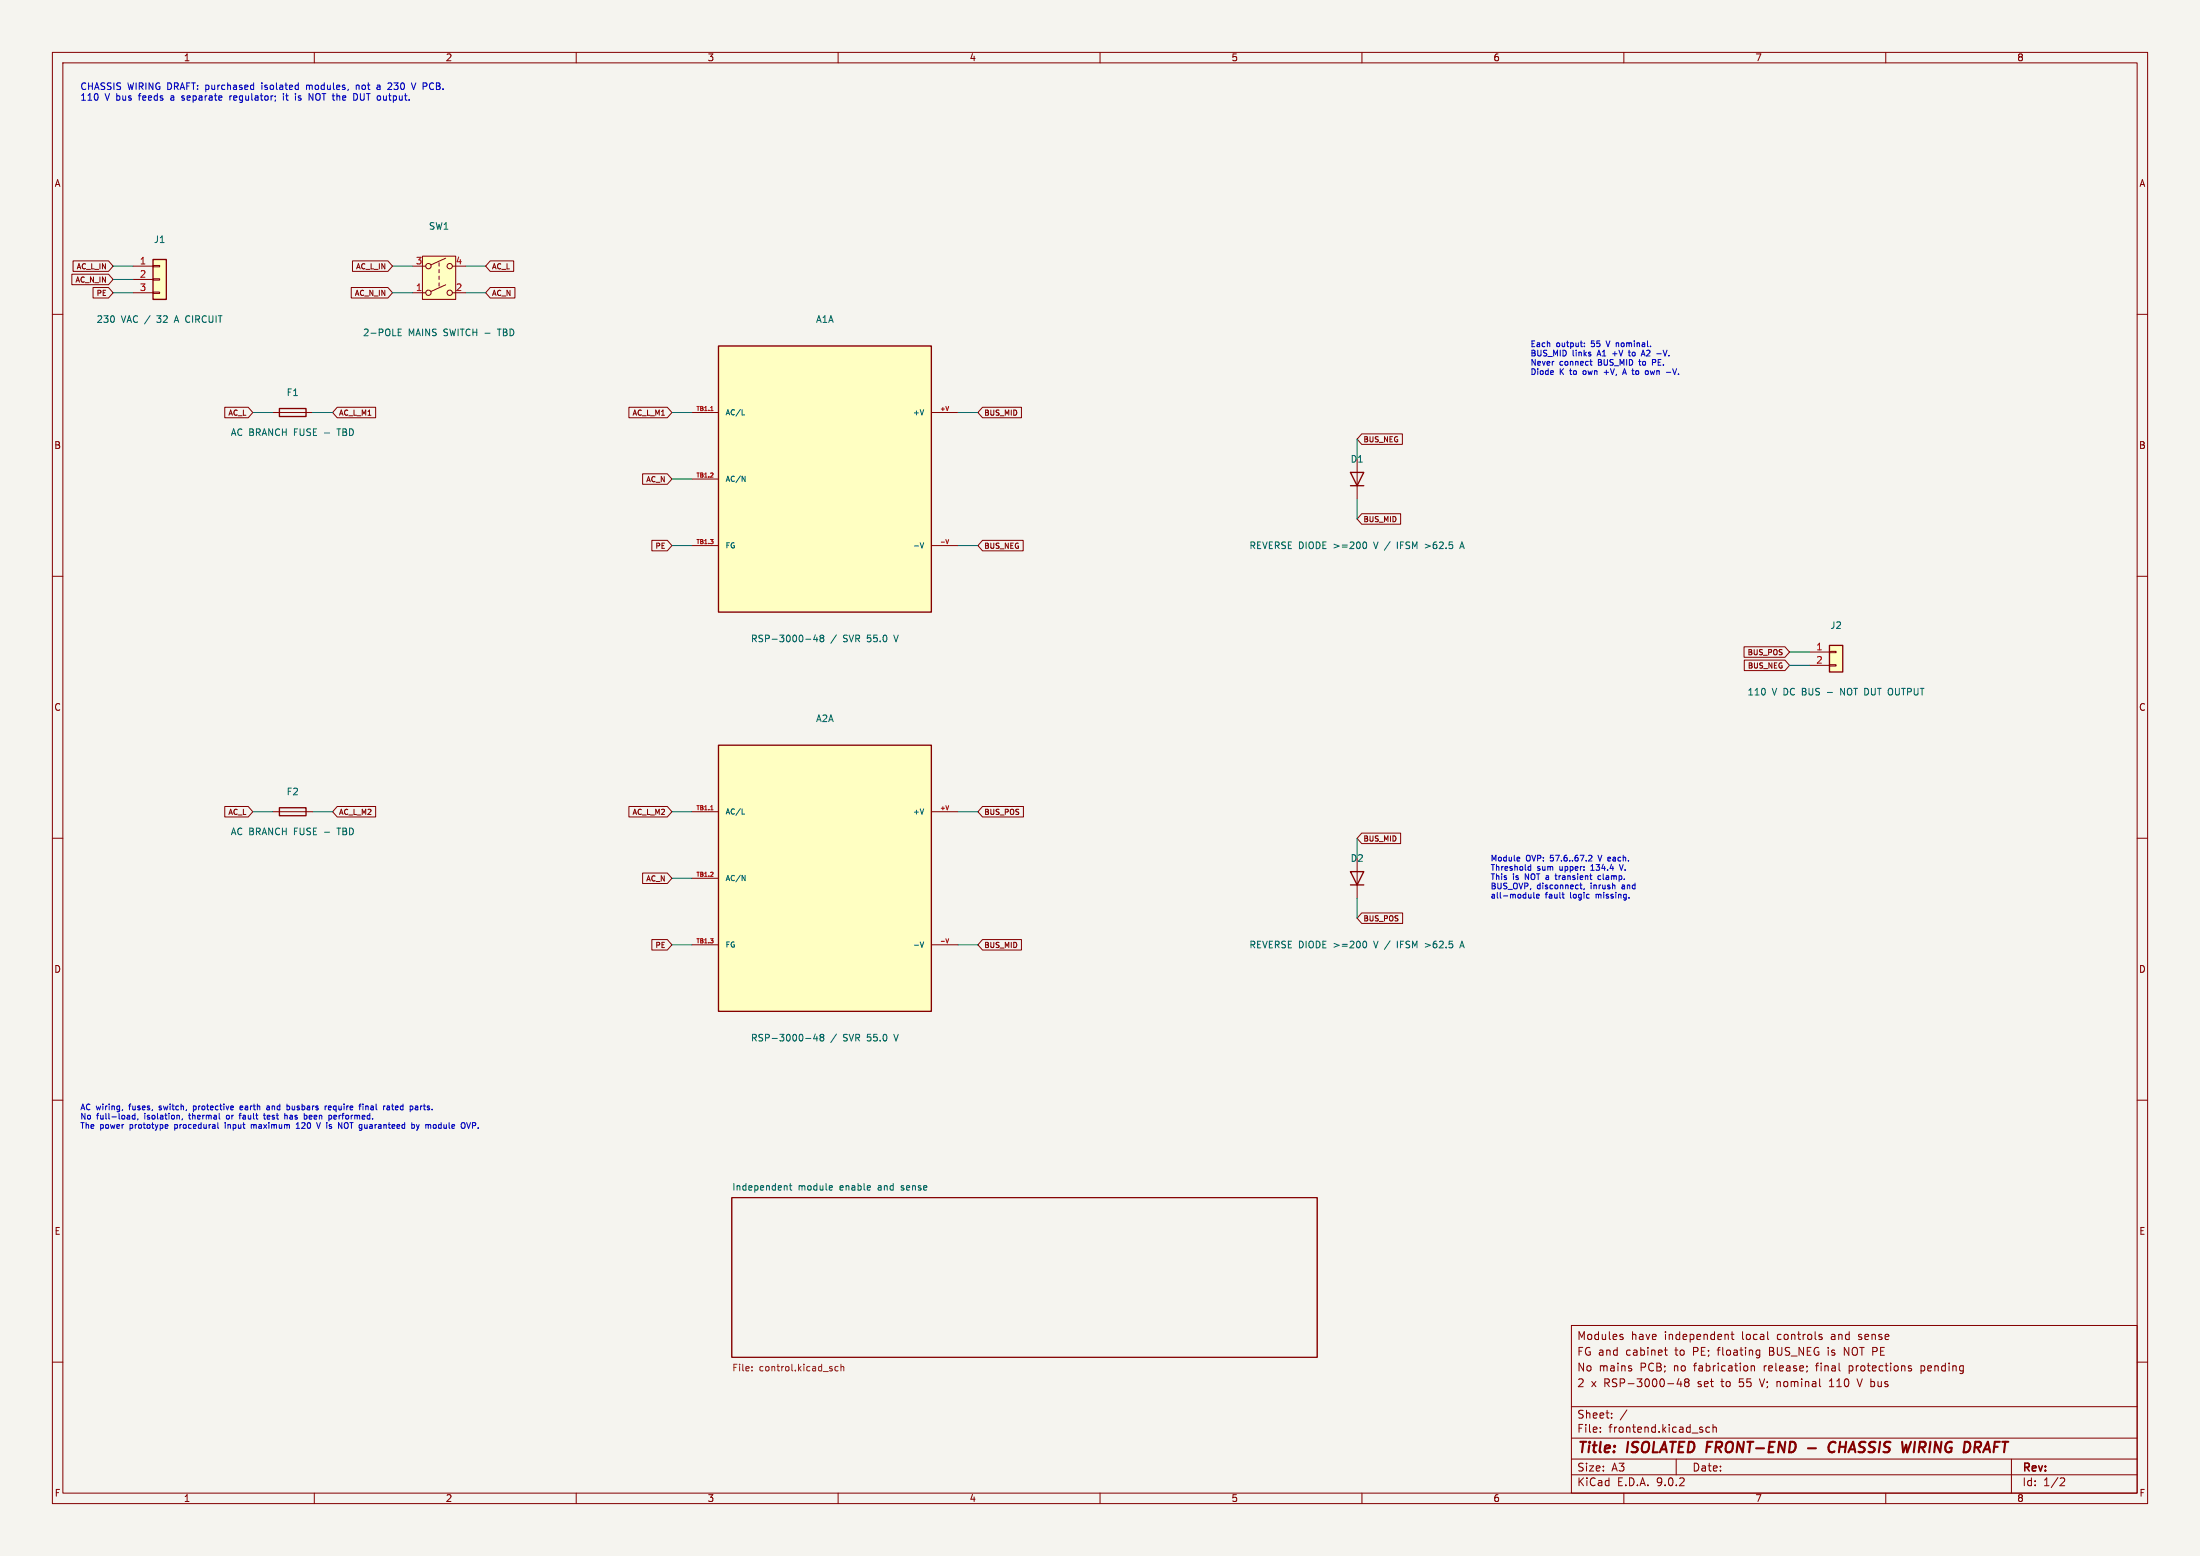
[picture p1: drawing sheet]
<svg xmlns="http://www.w3.org/2000/svg" width="420mm" height="297mm" viewBox="0 0 420 297" stroke-linecap="round" stroke-linejoin="round" font-family="sans-serif">
<path d="M0 0h420v297h-420z" fill="#f5f4ef" stroke="#f5f4ef" stroke-width=".19"/>
<g fill="none" stroke="#840000" stroke-width=".19">
<path d="M10 10h400v277h-400zM12 12h396v273h-396zM60 10v2M110 10v2M160 10v2M210 10v2M260 10v2M310 10v2M360 10v2M10 60h2M408 60h2M10 110h2"/>
<path d="M408 110h2M10 160h2M408 160h2M10 210h2M408 210h2M139.7 228.6h111.8v30.5h-111.8zM300 253h108v32h-108zM309.4 255.2l.4 .1 .1 .2-.2 .2h-.3M309.4 254.7l.4 .1M317.7 257.7h.6M317.9 257.2v1.3l.4 .2M330.4 254.7h.6"/>
<path d="M330.7 254.2v1.3l.3 .2M335.5 257.7l.4 .1M335.9 258.6l-.4 .1M335.9 257.7v1.2l-.2 .3M337.5 255.6l.2 .1M347.4 255.2l.4 .1 .1 .2-.2 .2h-.3M347.4 254.7l.4 .1M352.1 258.7v-1.5l.8 1.5M10 260h2M300 278.5h108M300 274.5h108M300 268.5h108"/>
<path d="M305.5 273.2v.2M305.5 272.5v.1M307.7 270.5v.2M307.7 269.8v.1M310.6 269.1l-1.3 1.9M311.3 261.2l.2 .2-.2 .3M311.3 260.7l.1 .1M320 278.5v3M320.5 263.1l-.3 1.1h.9M320.9 263.7v1M321.9 263.8l-.3-.3 .3-.3 .4 .1 .1 .2-.2 .3M321.9 263.8l-.3 .3 .1 .4 .2 .2 .4-.1 .1-.2v-.4l-.2-.2"/>
<path d="M321.9 263.8h.3M326.4 272.5l-.5-.1-.2 .3 .1 .6h.6M327 272.5l.2-.1 .4 .1 .1 .9M327 271.9v1.5M334.3 260.7v1M334.3 260.8l.2-.1 .4 .1v.9M335.9 263.2l.5 1.5M349.2 264.7h.9M349.7 263.2l-.5 .4M353 261.6l.2 .1M353 260.7v1.5M353.2 260.7l-.2 .1"/>
<path d="M354.5 263.2l.5 1.5M364.5 260.7l.4 .1M364.5 261.2l.4 .1v.2l-.2 .2h-.3M366.7 261.6l.5 .1M366.7 260.7v1.5M367.2 260.7l-.5 .1M384 278.5v6.5M408 260h2M60 285v2M110 285v2M160 285v2M210 285v2"/>
<path d="M260 285v2M300 281.5h108M310 285v2M360 285v2M393.5 282.1l.5 .1 .2 .3-1 1.1h1"/>
</g>
<path d="M345.1 276.4h1.6M350.4 275.4a.88 .88 0 0 0-1 0 .88 .88 0 0 0-.3 .9 .69 .69 0 0 0 .3 .8 .69 .69 0 0 0 .8-.1M365.6 275.2l-.3 2M377.1 275.2h.8l.3 .4M377.5 276.3l.5 .9M378.2 275.9l-.5 .4" fill="none" stroke="#840000" stroke-width=".4"/>
<path d="M150.1 226.3l.2 .2v.7M150.7 226.3h.5M150.9 225.9v1.1l.3 .2M158.5 226.3l.3 .1 .1 .2-.6 .1M158.8 227.1l-.3 .1" fill="none" stroke="#006464" stroke-width=".19"/>
<path d="M143.5 261.6v.1M143.5 260.9v.1M160 260.9l-.4-.1-.2 .3 .1 .5h.5M160.5 260.9l.2-.1 .3 .1 .1 .8M160.5 260.4v1.3" fill="none" stroke="#725600" stroke-width=".19"/>
<path d="M137.2 66h40.6v50.8h-40.6z" fill="#ffffc2"/>
<path d="M137.2 66h40.6v50.8h-40.6z" fill="none" stroke="#840000" stroke-width=".25"/>
<path d="M132.1 78.7h5.1M177.8 78.7h5.1M132.1 91.4h5.1M132.1 104.1h5.1M177.8 104.1h5.1" fill="none" stroke="#840000" stroke-width=".19"/>
<path d="M141.7 79.2h.4M141.7 90.9l.5 1v-1M176.3 103.6l-.3 1M153.8 122h1M155.6 121.2l-.3 .9h.8M155.9 121.7v.8M156.8 121.8l-.3-.3 .3-.3h.2l.3 .3-.3 .3M156.8 121.8l-.3 .2 .1 .4 .2 .1 .3-.1 .2-.1v-.3l-.3-.2M156.8 121.8h.2M170.6 121.2l.5 1.3" fill="none" stroke="#006464" stroke-width=".19"/>
<path d="M135.7 78.4h.4M135.6 91.1h.5M136.1 90.4v.2M181.1 103l-.3 .8" fill="none" stroke="#a90000" stroke-width=".19"/>
<path d="M349.2 123.2h2.6v5.1h-2.6z" fill="#ffffc2"/>
<path d="M349.2 123.2h2.6v5.1h-2.6zM257.8 166.4h2.5l-1.2 2.5zM257.8 168.9h2.5" fill="none" stroke="#840000" stroke-width=".25"/>
<path d="M345.4 124.5h3.8M345.4 127h3.8M349.2 124.3h1.3v.3h-1.3zM349.2 126.9h1.3v.2h-1.3zM259.1 163.8v7.7" fill="none" stroke="#840000" stroke-width=".19"/>
<path d="M351.4 132.7v-1.3l.7 1.3M260.2 179.9l.3-.3a.68 .68 0 0 1 .4 .7 .68 .68 0 0 1-.4 .6l-.3-.2M266.8 179.6v1.3M272.1 180.1l.9 .3-.9 .4M278.7 180.9l.4-1.3 .4 1.3M278.8 180.6h.6" fill="none" stroke="#006464" stroke-width=".19"/>
<path d="M137.2 142.2h40.6v50.8h-40.6z" fill="#ffffc2"/>
<path d="M53.3 78h5.1v1.5h-5.1zM257.8 90.2h2.5l-1.2 2.5zM257.8 92.7h2.5M53.3 154.2h5.1v1.5h-5.1zM137.2 142.2h40.6v50.8h-40.6z" fill="none" stroke="#840000" stroke-width=".25"/>
<path d="M52.1 78.7h7.6M259.1 87.6v7.7M52.1 154.9h7.6M132.1 154.9h5.1M177.8 154.9h5.1M132.1 167.6h5.1M132.1 180.3h5.1M177.8 180.3h5.1" fill="none" stroke="#840000" stroke-width=".19"/>
<g fill="none" stroke="#006464" stroke-width=".19">
<path d="M260.2 103.7l.3-.3a.68 .68 0 0 1 .4 .7 .68 .68 0 0 1-.4 .6l-.3-.2M266.8 103.4v1.3M272.1 103.9l.9 .3-.9 .4M278.7 104.7l.4-1.3 .4 1.3M278.8 104.4h.6M141.7 155.4h.4M141.7 167.1l.5 1v-1M176.3 179.8l-.3 1M153.8 198.2h1M155.6 197.4l-.3 .9h.8M155.9 197.9v.8M156.8 198l-.3-.3 .3-.3h.2l.3 .3-.3 .3"/>
<path d="M156.8 198l-.3 .2 .1 .4 .2 .1 .3-.1 .2-.1v-.3l-.3-.2M156.8 198h.2M170.6 197.4l.5 1.3"/>
</g>
<path d="M135.7 154.6h.4M135.6 167.3h.5M136.1 166.6v.2M181.1 179.2l-.3 .8" fill="none" stroke="#a90000" stroke-width=".19"/>
<path d="M80.6 48.9h6.4v8.3h-6.4z" fill="#ffffc2"/>
<g fill="none" stroke="#840000" stroke-width=".19">
<path d="M78.7 50.8h2.6M78.7 55.9h2.6M80.6 48.9h6.4v8.3h-6.4zM83.8 50.2v.6M83.8 51.4v.7M83.8 52.7v.6M83.8 54v.6M85.1 49.3l-2.8 1.2M85.1 54.4l-2.8 1.2M86.4 50.8h2.5M86.4 55.9h2.5"/>
<circle cx="81.8" cy="50.8" r=".51"/>
<circle cx="81.8" cy="55.9" r=".51"/>
<circle cx="85.9" cy="50.8" r=".51"/>
<circle cx="85.9" cy="55.9" r=".51"/>
</g>
<path d="M76 63.4h.4M76.6 62.8h-.6v1.3h.6" fill="none" stroke="#006464" stroke-width=".19"/>
<path d="M29.2 49.5h2.5v7.7h-2.5z" fill="#ffffc2"/>
<path d="M29.2 49.5h2.5v7.7h-2.5z" fill="none" stroke="#840000" stroke-width=".25"/>
<g fill="none" stroke="#840000" stroke-width=".19">
<path d="M13.7 52.3h7l.9 1-.9 1h-7zM14 49.8h6.7l.9 1-.9 1h-6.7zM17.8 54.9h2.9l.9 1-.9 1h-2.9zM25.4 50.8h3.8M25.4 53.3h3.8M25.4 55.9h3.8M29.2 50.7h1.3v.2h-1.3zM29.2 53.2h1.3v.3h-1.3zM29.2 55.8h1.3v.2h-1.3zM67.1 54.9h7l.8 1-.8 1h-7zM67.3 49.8h6.8l.8 1-.8 1h-6.8zM93.6 49.8h4.5v2h-4.5l-.9-1z"/>
<path d="M93.6 54.9h4.7v2h-4.7l-.9-1zM42.9 77.7h4.5l.9 1-.9 1h-4.5zM64.4 77.7h7.3v2h-7.3l-.9-1zM120.1 77.7h7.3l.9 1-.9 1h-7.3zM187.6 77.7h7.4v2h-7.4l-.9-1zM122.7 90.4h4.7l.9 1-.9 1h-4.7zM260 98.1h7.4v2h-7.4l-.9-1zM260 82.8h7.7v2h-7.7l-.9-1zM124.4 103.1h3l.9 1-.9 1h-3zM187.6 103.1h7.7v2h-7.7l-.9-1zM332.9 123.5h7.9l.8 1-.8 1h-7.9zM333 126h7.8l.8 1-.8 1h-7.8z"/>
<path d="M42.9 153.9h4.5l.9 1-.9 1h-4.5zM64.4 153.9h7.3v2h-7.3l-.9-1zM120.1 153.9h7.3l.9 1-.9 1h-7.3zM187.6 153.9h7.8v2h-7.8l-.9-1zM260 159h7.4v2h-7.4l-.9-1zM122.7 166.6h4.7l.9 1-.9 1h-4.7zM124.4 179.3h3l.9 1-.9 1h-3zM187.6 179.3h7.4v2h-7.4l-.9-1zM260 174.3h7.8v2h-7.8l-.9-1z"/>
</g>
<g fill="none" stroke="#009600" stroke-width=".19">
<path d="M21.6 50.8h3.8M21.6 55.9h3.8M21.6 53.3h3.8M74.9 50.8h3.8M74.9 55.9h3.8M88.9 50.8h3.8M88.9 55.9h3.8M48.3 78.7h3.8M59.7 78.7h3.8M128.3 78.7h3.8M182.9 78.7h3.8M128.3 91.4h3.8"/>
<path d="M259.1 83.8v3.8M259.1 95.3v3.8M128.3 104.1h3.8M182.9 104.1h3.8M341.6 124.5h3.8M341.6 127h3.8M48.3 154.9h3.8M59.7 154.9h3.8M128.3 154.9h3.8M182.9 154.9h3.8M128.3 167.6h3.8M259.1 160v3.8"/>
<path d="M259.1 171.5v3.8M128.3 180.3h3.8M182.9 180.3h3.8"/>
</g>
<g fill="none" stroke="#0000c2" stroke-width=".19">
<path d="M34.7 19.1h.1M34.8 18.3l-.1 .2 .2 .2M43.9 18.3v.8M44 18.3l-.1 .2M48.1 16.2l.3 .1M48.4 15.8v1.3M48.4 17l-.3 .1M54.1 18.3v.8M54.5 18.3h.5M56.9 19.1h.4M57.1 18.3l-.2 .2 .2 .2M58.5 16.2v.9"/>
<path d="M58.7 16.2l-.2 .2M59 17.9l.7 1.2v-1.2M68 16.2v.9M68.2 18.2v.6M68.4 16.2l-.4 .2M68.8 17.9v1l.1 .2M72 16.3h.5M72.6 16.5l-.5 .1-.2 .2 .2 .3 .5-.1M74.5 15.8l.3 .3M74.8 16.2l-.8 .9h.8M78.5 15.8l.5 1.3 .4-1.3M302.5 66.1v.1"/>
<path d="M302.5 65.5v.1M303.5 69h.4M303.7 68.6v1l.2 .1M306.2 71.1h.9M306.6 65.1l.4 1.1M309.7 71.5l.4-1.1 .4 1.1M309.9 71.2h.5M310.8 67.2h.5M311 66.8v1l.2 .1M313.3 67.9l.4-1.1 .3 1.1M313.4 67.6h.5M314.5 70.8l.2 .2v.3l-.2 .2"/>
<path d="M315.5 68.6v1.1M315.5 69.2h.4M316.3 67.5h.8M318.1 71.1h.9M290 163.6l.1 .3-.5 .1M290.1 164.3h-.1M291.7 165.9l.2 .2h.3M292.2 165v1.1M292.2 165.4h-.3l-.2 .2M292.3 170.7v.7M292.3 171.3l-.3 .1M292.8 170.3v1l.2 .1"/>
<path d="M293.5 170.7l-.2 .2v.4l.2 .1h.3M293.7 170.7l.2 .3-.6 .1M296.8 167.2h.5M297 166.8v.9l.2 .2M298.4 171.4h.2M301.6 168.9h.4M301.8 168.6v.9l.2 .2M302.4 169.6l-.1 .2M303.3 163.3l.4-.1 .2 .4-.7 .7h.7M303.7 166.1h.6M303.8 165.3h-.1M305.1 163.2l.3 1.1"/>
<path d="M305.5 167.2l-.4 .2v.4l.4 .1M309.1 165l.4 1.1M23.4 211.8l-.1 .2M24.6 212.9l.2 .1v.6M24.8 213.6h-.4M24.8 213.1l-.4 .1M25.4 212.9l-.2 .2v.3l.2 .2h.4M25.7 212.9h.1M25.8 212.5v1.1M26.3 213.6l-.1 .2M31.9 214.6l.1 .3-.5 .1M32 215.3l-.3 .1"/>
<path d="M34.2 212.9v.7M34.8 213.6l-.1 .2M36.9 211.1v1.1M36.9 211.8h.3M37.2 211.1l-.3 .1M41.6 214.3v.9l.1 .2M43 214.3v.1M43 214.6v.8M43.3 212.9l-.1 .5 .2 .2M45.6 212.9h.4M46 212.5l-.2 .2v.9M46.3 211.2l-.3-.1-.2 .2 .1 .5h.4"/>
<path d="M46.3 211.4l-.5 .1M48 214.6v.8M48.4 214.7l-.4 .1M50.3 212.9h.4M50.4 212.5v1l.3 .1M51 211.2h.4v.6M51.4 211.4l-.5 .2 .2 .2h.3M54.4 212.9h.4v.7M54.9 211.1l.4 .2v.4l-.4 .1M56.6 215.4h.6M56.8 214.4l-.2 .2M56.9 214.3v1.1"/>
<path d="M59.2 212.9l-.2 .1v.5l.2 .1M59.5 213.1l-.5 .1M60.4 214.3l.4 1.1 .4-1.1M62.1 211.1v.7M62.4 211.1l-.3 .2M63.2 211.3l-.1-.2-.4 .2v.5h.5M63.2 211.4l-.5 .1M63.8 212.9v.7h.4M64.3 213.1l-.6 .1M65.7 214.6l.1 .6 .2 .2M68.5 211.1h.4M68.8 210.7h.1"/>
<path d="M69.3 210.7v.1M69.3 211.1v.7M69.8 211.1v.7M70 211.1l-.2 .1M73.9 211.2h.4l.1 .6M74.4 211.4l-.6 .2 .2 .2h.4M74.7 211.1h.5M78.7 214.6l.4 .3v.4l-.4 .1M79.3 211.2h.4l.1 .6M79.5 214.6l.3 .8M79.8 215.4l-.3 .3M79.8 211.4l-.6 .2 .2 .2h.4"/>
<path d="M80 214.6l-.2 .8M82.9 214.6l.4 .3-.1 .4-.3 .1M89.1 214.3l.4 1.1 .3-1.1M90.2 214.9h.4M90.6 214.3h-.4v1.1"/>
</g>
<g font-size="2.8" fill="#840000">
<text x="301" y="277.9">Title:</text>
<text x="310.6" y="277.9">ISOLATED FRONT-END</text>
<text x="351.5" y="277.9">CHASSIS</text>
<text x="366.3" y="277.9">WIRING</text>
<text x="378.9" y="277.9">DRAFT</text>
</g>
<g font-size="2.1" fill="#840000">
<text x="301" y="256">Modules</text>
<text x="311.4" y="256">have</text>
<text x="317.8" y="256">independent</text>
<text x="332.7" y="256">local</text>
<text x="339.5" y="256">controls</text>
<text x="350" y="256">and</text>
<text x="355.4" y="256">sense</text>
<text x="301" y="262">No</text>
<text x="301" y="259">FG and</text>
<text x="305.2" y="262">mains</text>
<text x="310.4" y="259">cabinet</text>
<text x="313.2" y="262">PCB;</text>
<text x="319.7" y="262">no</text>
<text x="320" y="259">to</text>
<text x="323.5" y="259">PE;</text>
<text x="323.7" y="262">fabrication</text>
<text x="328.3" y="259">floating</text>
<text x="337.1" y="262">release;</text>
<text x="338.3" y="259">BUS_NEG is</text>
<text x="347.3" y="262">final</text>
<text x="352.9" y="259">NOT PE</text>
<text x="353.7" y="262">protections</text>
<text x="367.5" y="262">pending</text>
<text x="301" y="265">2</text>
<text x="303.7" y="265">x</text>
<text x="306.2" y="265">RSP-3000-48</text>
<text x="324.2" y="265">set</text>
<text x="328.9" y="265">to</text>
<text x="332.4" y="265">55</text>
<text x="336.6" y="265">V; nominal</text>
<text x="350.1" y="265">110</text>
<text x="355.7" y="265">V bus</text>
<text x="301" y="273.7">File:</text>
<text x="301" y="271">Sheet:</text>
<text x="307.1" y="273.7">frontend.kicad_sch</text>
<text x="301" y="281.1">Size:</text>
<text x="307.6" y="281.1">A3</text>
<text x="323" y="281.1">Date:</text>
<text x="386" y="281.3">Rev:</text>
<text x="301" y="283.9">KiCad</text>
<text x="308.7" y="283.9">E.D.A.</text>
<text x="316.3" y="283.9">9.0.2</text>
<text x="386" y="283.9">Id:</text>
<text x="390.1" y="283.9">1/2</text>
</g>
<g font-size="1.8" fill="#840000">
<text x="35" y="11.9">1</text>
<text x="85" y="11.9">2</text>
<text x="135" y="11.9">3</text>
<text x="185" y="11.9">4</text>
<text x="235" y="11.9">5</text>
<text x="285" y="11.9">6</text>
<text x="335" y="11.9">7</text>
<text x="385" y="11.9">8</text>
<text x="10.3" y="35.9">A</text>
<text x="408.3" y="35.9">A</text>
<text x="10.3" y="85.9">B</text>
<text x="408.2" y="85.9">B</text>
<text x="10.3" y="135.9">C</text>
<text x="408.2" y="135.9">C</text>
<text x="10.3" y="185.9">D</text>
<text x="408.2" y="185.9">D</text>
<text x="10.3" y="235.9">E</text>
<text x="408.3" y="235.9">E</text>
<text x="10.3" y="285.9">F</text>
<text x="35" y="286.9">1</text>
<text x="85" y="286.9">2</text>
<text x="135" y="286.9">3</text>
<text x="185" y="286.9">4</text>
<text x="235" y="286.9">5</text>
<text x="285" y="286.9">6</text>
<text x="335" y="286.9">7</text>
<text x="385" y="286.9">8</text>
<text x="408.3" y="285.9">F</text>
</g>
<g font-size="1.8" fill="#0000c2">
<text x="15.2" y="17.4">CHASSIS</text>
<text x="24.3" y="17.4">WIRING DRAFT: purchased</text>
<text x="50.4" y="17.4">isolated</text>
<text x="59.1" y="17.4">modules,</text>
<text x="68.8" y="17.4">not</text>
<text x="73" y="17.4">a</text>
<text x="75.3" y="17.4">230</text>
<text x="80.1" y="17.4">V PCB.</text>
<text x="15.2" y="19.4">110</text>
<text x="20" y="19.4">V bus</text>
<text x="26.8" y="19.4">feeds</text>
<text x="33" y="19.4">a</text>
<text x="35.4" y="19.4">separate</text>
<text x="44.7" y="19.4">regulator;</text>
<text x="55.1" y="19.4">it</text>
<text x="57.6" y="19.4">is</text>
<text x="60.4" y="19.4">NOT the</text>
<text x="69.4" y="19.4">DUT output.</text>
</g>
<g font-size="1.8" fill="#006464">
<text x="29.3" y="46.6">J1</text>
<text x="81.8" y="44">SW1</text>
<text x="18.3" y="61.8">230</text>
<text x="23.1" y="61.8">VAC /</text>
<text x="30.3" y="61.8">32</text>
<text x="33.9" y="61.8">A CIRCUIT</text>
<text x="69.2" y="64.4">2-POLE</text>
<text x="77.9" y="64.4">MAINS</text>
<text x="84.8" y="64.4">SWITCH -</text>
<text x="95.5" y="64.4">TBD</text>
<text x="155.7" y="61.8">A1A</text>
<text x="54.6" y="75.8">F1</text>
<text x="44" y="83.4">AC BRANCH</text>
<text x="56.2" y="83.4">FUSE -</text>
<text x="64.9" y="83.4">TBD</text>
<text x="257.7" y="88.5">D1</text>
<text x="238.4" y="105">REVERSE DIODE &gt;=200</text>
<text x="262.6" y="105">V /</text>
<text x="267.4" y="105">IFSM</text>
<text x="272.9" y="105">&gt;62.5</text>
<text x="143.3" y="122.8">RSP-3000-48</text>
<text x="158.6" y="122.8">/</text>
<text x="161.1" y="122.8">SVR 55.0</text>
<text x="171.2" y="122.8">V</text>
<text x="349.3" y="120.2">J2</text>
<text x="333.5" y="132.9">110</text>
<text x="338.3" y="132.9">V DC BUS</text>
<text x="349.3" y="132.9">-</text>
<text x="352" y="132.9">NOT DUT OUTPUT</text>
<text x="155.7" y="138">A2A</text>
<text x="54.6" y="152">F2</text>
<text x="44" y="159.6">AC BRANCH</text>
<text x="56.2" y="159.6">FUSE -</text>
<text x="64.9" y="159.6">TBD</text>
<text x="257.7" y="164.7">D2</text>
<text x="238.4" y="181.2">REVERSE DIODE &gt;=200</text>
<text x="262.6" y="181.2">V /</text>
<text x="267.4" y="181.2">IFSM</text>
<text x="272.9" y="181.2">&gt;62.5</text>
<text x="143.3" y="199">RSP-3000-48</text>
<text x="158.6" y="199">/</text>
<text x="161.1" y="199">SVR 55.0</text>
<text x="171.2" y="199">V</text>
<text x="139.7" y="227.3">Independent</text>
<text x="152.4" y="227.3">module</text>
<text x="160.4" y="227.3">enable</text>
<text x="167.9" y="227.3">and</text>
<text x="172.5" y="227.3">sense</text>
</g>
<g font-size="1.8" fill="#a90000">
<text x="26.6" y="50.5">1</text>
<text x="26.6" y="53.1">2</text>
<text x="79.3" y="50.5">3</text>
<text x="86.9" y="50.5">4</text>
<text x="26.6" y="55.6">3</text>
<text x="79.3" y="55.6">1</text>
<text x="86.9" y="55.6">2</text>
<text x="346.6" y="124.2">1</text>
<text x="346.6" y="126.7">2</text>
</g>
<g font-size="1.8" fill="#725600">
<text x="139.7" y="262.1">File:</text>
<text x="144.9" y="262.1">control.kicad_sch</text>
</g>
<g font-size="1.5" fill="#0000c2">
<text x="292.1" y="66.5">Each</text>
<text x="292.1" y="68.2">BUS_MID</text>
<text x="292.1" y="70">Never</text>
<text x="292.1" y="71.8">Diode</text>
<text x="297.1" y="66.5">output:</text>
<text x="297.7" y="71.8">K</text>
<text x="297.7" y="70">connect</text>
<text x="299.9" y="71.8">to</text>
<text x="300.2" y="68.2">links</text>
<text x="302.6" y="71.8">own</text>
<text x="303.9" y="66.5">55</text>
<text x="305.1" y="68.2">A1</text>
<text x="305.3" y="70">BUS_MID</text>
<text x="306.8" y="71.8">+V,</text>
<text x="307.1" y="66.5">V nominal.</text>
<text x="308.2" y="68.2">+V</text>
<text x="310.7" y="71.8">A to</text>
<text x="311.6" y="68.2">to</text>
<text x="313.3" y="70">to</text>
<text x="314.3" y="68.2">A2</text>
<text x="315.4" y="71.8">own</text>
<text x="316" y="70">PE.</text>
<text x="317.4" y="68.2">-V.</text>
<text x="319.7" y="71.8">-V.</text>
<text x="284.5" y="164.6">Module</text>
<text x="284.5" y="166.4">Threshold</text>
<text x="291.3" y="164.6">OVP:</text>
<text x="293.5" y="166.4">sum</text>
<text x="296.1" y="164.6">57.6..67.2</text>
<text x="297.9" y="166.4">upper:</text>
<text x="304.1" y="166.4">134.4</text>
<text x="305.6" y="164.6">V each.</text>
<text x="309.9" y="166.4">V.</text>
<text x="284.5" y="168.2">This</text>
<text x="284.5" y="169.9">BUS_OVP,</text>
<text x="284.5" y="171.7">all-module</text>
<text x="288.8" y="168.2">is</text>
<text x="291.3" y="168.2">NOT a</text>
<text x="293.4" y="169.9">disconnect,</text>
<text x="295" y="171.7">fault</text>
<text x="297.6" y="168.2">transient</text>
<text x="299.9" y="171.7">logic</text>
<text x="303.9" y="169.9">inrush</text>
<text x="305" y="171.7">missing.</text>
<text x="305.9" y="168.2">clamp.</text>
<text x="310" y="169.9">and</text>
<text x="15.2" y="212.1">AC wiring,</text>
<text x="15.2" y="213.9">No</text>
<text x="15.2" y="215.7">The</text>
<text x="18.5" y="213.9">full-load,</text>
<text x="19.1" y="215.7">power</text>
<text x="24.8" y="212.1">fuses,</text>
<text x="24.9" y="215.7">prototype</text>
<text x="27.8" y="213.9">isolation,</text>
<text x="30.8" y="212.1">switch,</text>
<text x="33.7" y="215.7">procedural</text>
<text x="36.5" y="213.9">thermal</text>
<text x="37.5" y="212.1">protective</text>
<text x="43.6" y="215.7">input</text>
<text x="43.8" y="213.9">or</text>
<text x="46.6" y="213.9">fault</text>
<text x="46.7" y="212.1">earth</text>
<text x="48.8" y="215.7">maximum</text>
<text x="51.5" y="213.9">test</text>
<text x="52" y="212.1">and</text>
<text x="55.7" y="213.9">has</text>
<text x="56.1" y="212.1">busbars</text>
<text x="57.7" y="215.7">120</text>
<text x="59.6" y="213.9">been</text>
<text x="61.9" y="215.7">V is</text>
<text x="63.6" y="212.1">require</text>
<text x="64.6" y="213.9">performed.</text>
<text x="66.4" y="215.7">NOT guaranteed</text>
<text x="70.4" y="212.1">final</text>
<text x="75.2" y="212.1">rated</text>
<text x="80.5" y="212.1">parts.</text>
<text x="80.9" y="215.7">by</text>
<text x="83.8" y="215.7">module</text>
<text x="90.8" y="215.7">OVP.</text>
</g>
<g font-size="1.4" fill="#840000">
<text x="14.5" y="51.6">AC_L_IN</text>
<text x="67.8" y="51.6">AC_L_IN</text>
<text x="93.8" y="51.6">AC_L</text>
<text x="14.3" y="54.1">AC_N_IN</text>
<text x="18.3" y="56.7">PE</text>
<text x="67.6" y="56.7">AC_N_IN</text>
<text x="93.8" y="56.7">AC_N</text>
<text x="43.4" y="79.5">AC_L</text>
<text x="64.6" y="79.5">AC_L_M1</text>
<text x="120.6" y="79.5">AC_L_M1</text>
<text x="187.8" y="79.5">BUS_MID</text>
<text x="260.2" y="84.6">BUS_NEG</text>
<text x="123.2" y="92.2">AC_N</text>
<text x="260.2" y="99.9">BUS_MID</text>
<text x="125" y="104.9">PE</text>
<text x="187.8" y="104.9">BUS_NEG</text>
<text x="333.5" y="125.3">BUS_POS</text>
<text x="333.5" y="127.8">BUS_NEG</text>
<text x="43.4" y="155.7">AC_L</text>
<text x="64.6" y="155.7">AC_L_M2</text>
<text x="120.6" y="155.7">AC_L_M2</text>
<text x="187.8" y="155.7">BUS_POS</text>
<text x="260.2" y="160.8">BUS_MID</text>
<text x="123.2" y="168.4">AC_N</text>
<text x="260.2" y="176.1">BUS_POS</text>
<text x="125" y="181.1">PE</text>
<text x="187.8" y="181.1">BUS_MID</text>
</g>
<g font-size="1.4" fill="#006464">
<text x="138.4" y="79.5">AC/L</text>
<text x="174.2" y="79.5">+V</text>
<text x="138.4" y="92.2">AC/N</text>
<text x="138.4" y="104.9">FG</text>
<text x="174.2" y="104.9">-V</text>
<text x="138.4" y="155.7">AC/L</text>
<text x="174.2" y="155.7">+V</text>
<text x="138.4" y="168.4">AC/N</text>
<text x="138.4" y="181.1">FG</text>
<text x="174.2" y="181.1">-V</text>
</g>
<g font-size="1.1" fill="#a90000">
<text x="132.8" y="78.5">TB1.1</text>
<text x="179.4" y="78.5">+V</text>
<text x="132.8" y="91.2">TB1.2</text>
<text x="132.8" y="103.9">TB1.3</text>
<text x="179.4" y="103.9">-V</text>
<text x="132.8" y="154.7">TB1.1</text>
<text x="179.4" y="154.7">+V</text>
<text x="132.8" y="167.4">TB1.2</text>
<text x="132.8" y="180.1">TB1.3</text>
<text x="179.4" y="180.1">-V</text>
</g>
</svg>
